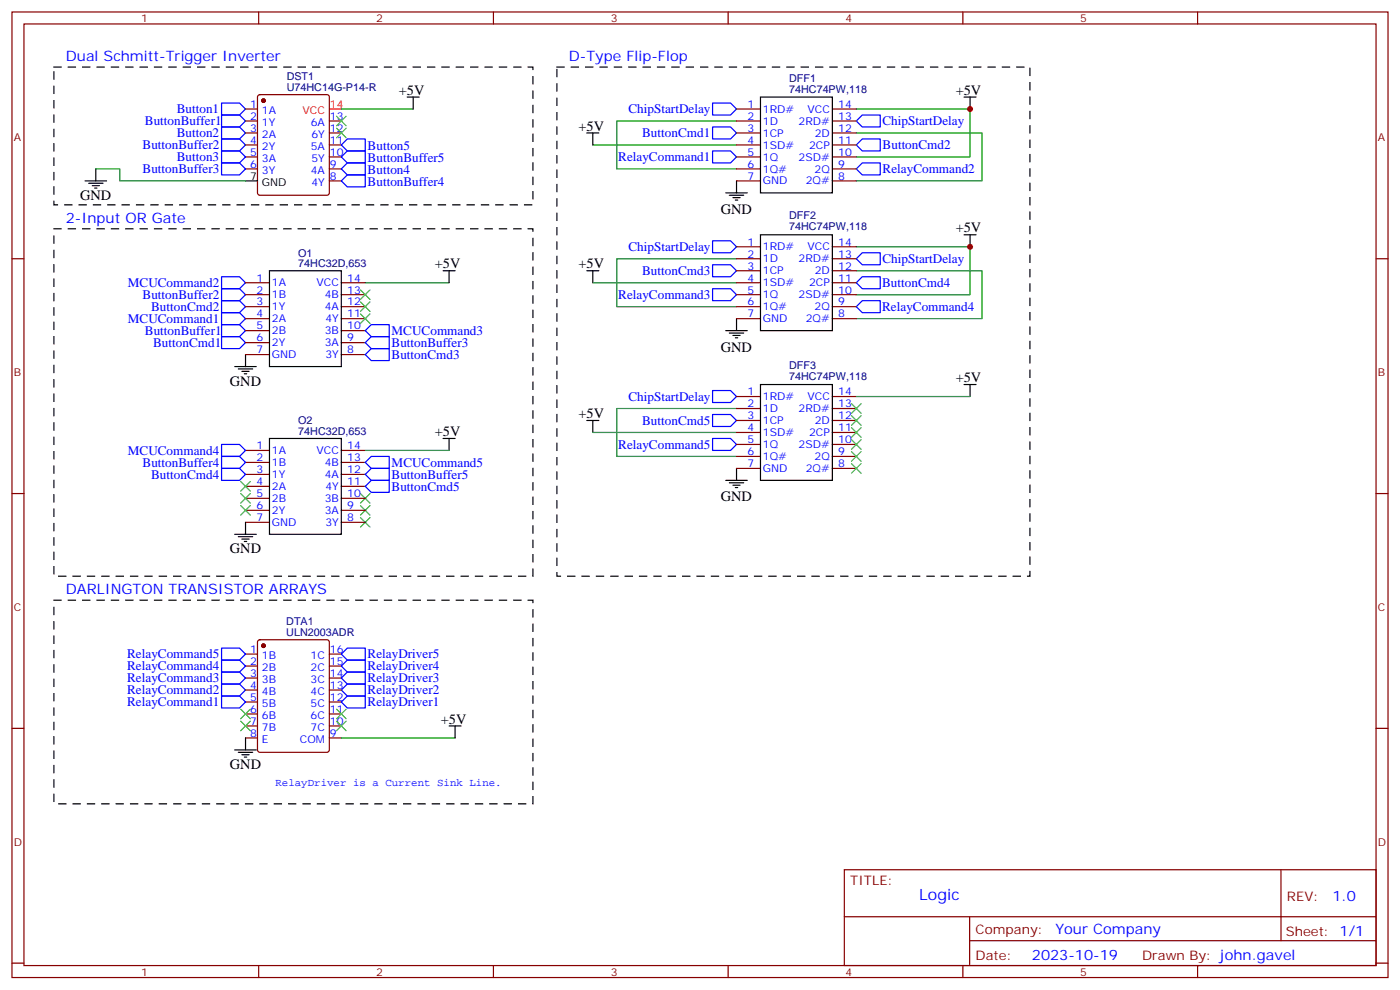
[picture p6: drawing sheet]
<svg xmlns="http://www.w3.org/2000/svg" width="412mm" height="292mm" viewBox="0 0 412 292" stroke-linecap="round" stroke-linejoin="round" font-family="sans-serif">
<g fill="none" stroke="#870000" stroke-width=".35">
<path d="M3.5 3.5h405.4v284.4h-405.4zM7.1 7.1h398.2v277.2h-398.2zM76.2 3.5v3.6M145.3 3.5v3.6M214.5 3.5v3.6M283.6 3.5v3.6M352.8 3.5v3.6M72.3 32.1h3.5M72.3 35.6h3.5M72.3 39.2h3.5M76.1 28.1l.5-.2h19.7l.5 .2 .2 .5v28.2l-.2 .5-.5 .2h-19.7l-.5-.2-.3-.5v-28.2zM97 35.6h3.5"/>
<path d="M97 39.2h3.5M217 32.1h7M217 35.6h7M217 39.2h7M245.2 32.1h7M245.2 35.6h7M245.2 39.2h7M72.3 42.7h3.5M72.3 46.2h3.5M72.3 49.7h3.5M97 42.7h3.5M97 46.2h3.5"/>
<path d="M97 49.7h3.5M97 53.3h3.5M217 42.7h7M217 46.2h7M217 49.7h7M217 53.3h7M245.2 42.7h7M245.2 46.2h7M245.2 49.7h7M245.2 53.3h7M3.5 76.2h3.6M217 76.2h7"/>
<path d="M217 72.7h7M217 79.7h7M245.2 76.2h7M245.2 72.7h7M245.2 79.7h7M405.3 76.2h3.6M72.3 83.3h7.1M72.3 86.8h7.1M72.3 90.3h7.1M72.3 93.8h7.1M72.3 97.4h7.1M100.5 83.3h7.1"/>
<path d="M100.5 86.8h7.1M100.5 90.3h7.1M100.5 93.8h7.1M100.5 97.4h7.1M217 83.3h7M217 86.8h7M217 90.3h7M217 93.8h7M245.2 83.3h7M245.2 86.8h7M245.2 90.3h7M245.2 93.8h7"/>
<path d="M72.3 100.9h7.1M72.3 104.4h7.1M100.5 100.9h7.1M100.5 104.4h7.1M217 116.8h7M245.2 116.8h7M72.3 132.6h7.1M72.3 136.2h7.1M72.3 139.7h7.1M100.5 132.6h7.1M100.5 136.2h7.1M100.5 139.7h7.1"/>
<path d="M217 120.3h7M217 123.8h7M217 127.4h7M217 130.9h7M217 134.4h7M217 137.9h7M245.2 120.3h7M245.2 123.8h7M245.2 127.4h7M245.2 130.9h7M245.2 134.4h7M245.2 137.9h7"/>
<path d="M3.5 145.3h3.6M72.3 143.2h7.1M72.3 146.8h7.1M72.3 150.3h7.1M72.3 153.8h7.1M100.5 143.2h7.1M100.5 146.8h7.1M100.5 150.3h7.1M100.5 153.8h7.1M405.3 145.3h3.6M72.3 192.6h3.5M72.3 196.1h3.5"/>
<path d="M72.3 199.7h3.5M76.1 188.6l.5-.2h19.7l.7 .4v32l-.4 .7h-20l-.7-.4-.1-32zM97 192.6h3.5M97 196.1h3.5M97 199.7h3.5M3.5 214.5h3.6M72.3 203.2h3.5M72.3 206.7h3.5M72.3 210.3h3.5M72.3 213.8h3.5M72.3 217.3h3.5M97 203.2h3.5"/>
<path d="M97 206.7h3.5M97 210.3h3.5M97 213.8h3.5M97 217.3h3.5M405.3 214.5h3.6M248.7 256.1h156.6v28.2h-156.6zM377.3 256.1v20.9M248.7 270h156.5M285.6 277h119.6M285.6 270v14.1M3.5 283.6h3.6M76.2 284.3v3.6"/>
<path d="M145.3 284.3v3.6M214.5 284.3v3.6M283.6 284.3v3.6M352.8 284.3v3.6M405.3 283.6h3.6"/>
</g>
<g fill="none" stroke="#00f" stroke-width=".35">
<path d="M65.3 37.4h5.3l1.7 1.8-1.7 1.7h-5.3zM65.3 30.3h5.3l1.7 1.8-1.7 1.8h-5.3zM65.3 33.9h5.3l1.7 1.7-1.7 1.8h-5.3zM209.9 30.3h5.3l1.8 1.8-1.8 1.8h-5.3zM209.9 37.4h5.3l1.8 1.8-1.8 1.7h-5.3zM252.2 35.6l1.8-1.7h5.3v3.5h-5.3zM65.3 40.9h5.3l1.7 1.8-1.7 1.7h-5.3zM65.3 44.4h5.3l1.7 1.8-1.7 1.8h-5.3zM65.3 48h5.3l1.7 1.7-1.7 1.8h-5.3zM100.5 49.7l1.8-1.7h5.3v3.5h-5.3zM100.5 53.3l1.8-1.8h5.3v3.5h-5.3zM100.5 42.7l1.8-1.8h5.3v3.5h-5.3z"/>
<path d="M100.5 46.2l1.8-1.8h5.3v3.6h-5.3zM209.9 44.4h5.3l1.8 1.8-1.8 1.8h-5.3zM252.2 49.7l1.8-1.7h5.3v3.5h-5.3zM252.2 42.7l1.8-1.8h5.3v3.5h-5.3zM209.9 78h5.3l1.8 1.7-1.8 1.8h-5.3zM209.9 70.9h5.3l1.8 1.8-1.8 1.7h-5.3zM252.2 76.2l1.8-1.8h5.3v3.6h-5.3zM65.3 88.5h5.3l1.7 1.8-1.7 1.8h-5.3zM65.3 85h5.3l1.7 1.8-1.7 1.7h-5.3zM65.3 81.5h5.3l1.7 1.8-1.7 1.7h-5.3zM65.3 92.1h5.3l1.7 1.7-1.7 1.8h-5.3zM65.3 95.6h5.3l1.7 1.8-1.7 1.7h-5.3z"/>
<path d="M65.3 99.1h5.3l1.7 1.8-1.7 1.8h-5.3zM107.6 97.4l1.8-1.8h5.3v3.5h-5.3zM209.9 85h5.3l1.8 1.8-1.8 1.7h-5.3zM252.2 83.3l1.8-1.8h5.3v3.5h-5.3zM252.2 90.3l1.8-1.8h5.3v3.6h-5.3zM107.6 100.9l1.8-1.8h5.3v3.6h-5.3zM107.6 104.4l1.8-1.7h5.3v3.5h-5.3zM209.9 115h5.3l1.8 1.8-1.8 1.7h-5.3zM65.3 137.9h5.3l1.7 1.8-1.7 1.8h-5.3zM65.3 134.4h5.3l1.7 1.8-1.7 1.7h-5.3zM65.3 130.9h5.3l1.7 1.7-1.7 1.8h-5.3zM107.6 136.2l1.8-1.8h5.3v3.5h-5.3z"/>
<path d="M107.6 139.7l1.8-1.8h5.3v3.6h-5.3zM209.9 122.1h5.3l1.8 1.7-1.8 1.8h-5.3zM209.9 129.1h5.3l1.8 1.8-1.8 1.7h-5.3zM107.6 143.2l1.8-1.7h5.3v3.5h-5.3zM65.3 197.9h5.3l1.7 1.8-1.7 1.7h-5.3zM65.3 194.4h5.3l1.7 1.7-1.7 1.8h-5.3zM65.3 190.9h5.3l1.7 1.7-1.7 1.8h-5.3zM100.5 196.1l1.8-1.7h5.3v3.5h-5.3zM100.5 192.6l1.8-1.7h5.3v3.5h-5.3zM102.3 197.9h5.3v3.5h-5.3l-1.8-1.7zM65.3 201.4h5.3l1.7 1.8-1.7 1.8h-5.3zM65.3 205h5.3l1.7 1.7-1.7 1.8h-5.3z"/>
<path d="M100.5 203.2l1.8-1.8h5.3v3.6h-5.3zM100.5 206.7l1.8-1.7h5.3v3.5h-5.3z"/>
</g>
<g fill="none" stroke="#000" stroke-width=".35">
<path d="M119.9 28.6h3.6M121.7 28.6v3.5M172.9 39.2h3.5M174.6 39.2v3.5M224 28.6h21.2v28.2h-21.2zM284 28.6h3.5M285.8 28.6v3.5M25 53.3h6.4M26.1 54h4.2M27.2 54.7h2.1M27.9 55.4h.7M28.2 49.7v3.6"/>
<path d="M72.3 53.3h3.5M213.8 56.8h6.3M214.8 57.5h4.3M215.9 58.2h2.1M216.6 58.9h.7M217 53.3v3.5M79.4 79.7h21.1v28.2h-21.1zM130.5 79.7h3.6M132.3 79.7v3.6M172.9 79.7h3.5M174.6 79.7v3.6M224 69.1h21.2v28.3h-21.2z"/>
<path d="M284 69.1h3.5M285.8 69.1v3.6M213.8 97.4h6.3M214.8 98.1h4.3M215.9 98.8h2.1M216.6 99.5h.7M217 93.8v3.6M69.1 107.9h6.4M70.2 108.7h4.2M71.3 109.4h2.1M72 110.1h.7M72.3 104.4v3.5"/>
<path d="M224 113.2h21.2v28.3h-21.2zM284 113.2h3.5M285.8 113.2v3.6M79.4 129.1h21.1v28.2h-21.1zM130.5 129.1h3.6M132.3 129.1v3.5M172.9 123.8h3.5M174.6 123.8v3.6M217 137.9v3.6M69.1 157.3h6.4M70.2 158h4.2M71.3 158.8h2.1"/>
<path d="M72 159.5h.7M72.3 153.8v3.5M213.8 141.5h6.3M214.8 142.2h4.3M215.9 142.9h2.1M216.6 143.6h.7M72.3 217.3v3.5M132.3 213.8h3.5M134.1 213.8v3.5M69.1 220.8h6.4M70.2 221.5h4.2M71.3 222.3h2.1"/>
<path d="M72 223h.7"/>
</g>
<path d="M15.9 19.8h141.1v40.5h-141.1zM164 19.8h139.4v149.9h-139.4zM15.9 67.4h141.1v102.3h-141.1zM15.9 176.7h141.1v60h-141.1z" fill="none" stroke="#000" stroke-width=".35" stroke-dasharray="2.1 2.1"/>
<g fill="none" stroke="#008700" stroke-width=".35">
<path d="M100.5 32.1h21.2M217 35.6h-35.3v14.1h35.3M252.2 39.2h37.1v14.1h-37.1M252.2 32.1h33.6v14.1h-33.6M28.2 49.7h7.1v3.6h37M174.6 42.7h42.4M217 76.2h-35.3v14.1h35.3M252.2 72.7h33.6v14.1h-33.6M252.2 79.7h37.1v14.1h-37.1M107.6 83.3h24.7M174.6 83.3h42.4M252.2 116.8h33.6"/>
<path d="M107.6 132.6h24.7M174.6 127.4h42.4M217 120.3h-35.3v14.1h35.3M100.5 217.3h33.6"/>
</g>
<g fill="none" stroke="#3c3" stroke-width=".35">
<path d="M99.1 37.7l2.9 2.9M99.1 34.2l2.9 2.8M102 37.7l-2.9 2.9M102 34.2l-2.9 2.8M106.2 92.4l2.8 2.8M106.2 88.9l2.8 2.8M106.2 85.4l2.8 2.8M109 92.4l-2.8 2.8M109 88.9l-2.8 2.8M109 85.4l-2.8 2.8M250.8 118.9l2.8 2.8M253.6 118.9l-2.8 2.8"/>
<path d="M250.8 122.4l2.8 2.8M250.8 125.9l2.8 2.9M250.8 129.5l2.8 2.8M250.8 133l2.8 2.8M250.8 136.5l2.8 2.8M253.6 122.4l-2.8 2.8M253.6 125.9l-2.8 2.9M253.6 129.5l-2.8 2.8M253.6 133l-2.8 2.8M253.6 136.5l-2.8 2.8M70.9 141.8l2.8 2.8M70.9 145.3l2.8 2.9"/>
<path d="M70.9 148.9l2.8 2.8M73.7 141.8l-2.8 2.8M73.7 145.3l-2.8 2.9M73.7 148.9l-2.8 2.8M106.2 145.3l2.8 2.9M106.2 148.9l2.8 2.8M106.2 152.4l2.8 2.8M109 145.3l-2.8 2.9M109 148.9l-2.8 2.8M109 152.4l-2.8 2.8M70.9 208.8l2.8 2.9M70.9 212.4l2.8 2.8"/>
<path d="M73.7 208.8l-2.8 2.9M73.7 212.4l-2.8 2.8M99.1 212.4l2.9 2.8M99.1 208.8l2.9 2.9M102 212.4l-2.9 2.8M102 208.8l-2.9 2.9"/>
</g>
<g fill="#870000" stroke="#870000" stroke-width=".35">
<circle cx="77.6" cy="29.6" r=".53"/>
<circle cx="77.6" cy="190.1" r=".53"/>
</g>
<path d="M97 32.1h3.5" fill="none" stroke="#f00" stroke-width=".35"/>
<g fill="#c00">
<circle cx="285.8" cy="32.1" r=".88"/>
<circle cx="285.8" cy="72.7" r=".88"/>
</g>
<text font-size="4.6" fill="#00f" x="270.8" y="265.1">Logic</text>
<g font-size="4.2" fill="#00f">
<text x="19.4" y="18">Dual Schmitt-Trigger Inverter</text>
<text x="167.6" y="18">D-Type Flip-Flop</text>
<text x="19.4" y="65.6">2-Input OR Gate</text>
<text x="19.4" y="175">DARLINGTON TRANSISTOR ARRAYS</text>
<text x="392.5" y="265.4">1.0</text>
<text x="310.9" y="274.9">Your Company</text>
<text x="304" y="282.7">2023-10-19</text>
</g>
<g font-size="4.2">
<text x="117.5" y="27.9">+5V</text>
<text x="281.5" y="27.9">+5V</text>
<text x="170.4" y="38.5">+5V</text>
<text x="23.6" y="58.9">GND</text>
<text x="212.3" y="63">GND</text>
<text x="281.5" y="68.4">+5V</text>
<text x="128.1" y="79">+5V</text>
<text x="170.4" y="79">+5V</text>
<text x="212.3" y="103.5">GND</text>
<text x="67.7" y="113.6">GND</text>
<text x="281.5" y="112.5">+5V</text>
<text x="170.4" y="123.1">+5V</text>
<text x="128.1" y="128.4">+5V</text>
<text x="212.3" y="147.6">GND</text>
<text x="67.7" y="163">GND</text>
<text x="129.8" y="213.1">+5V</text>
<text x="67.7" y="226.5">GND</text>
</g>
<g font-size="3.9" fill="#00f">
<text x="52.1" y="33.3">Button1</text>
<text x="185.1" y="33.3">ChipStartDelay</text>
<text x="42.7" y="36.9">ButtonBuffer1</text>
<text x="52.1" y="40.4">Button2</text>
<text x="189.2" y="40.4">ButtonCmd1</text>
<text x="259.9" y="36.9">ChipStartDelay</text>
<text x="42" y="43.9">ButtonBuffer2</text>
<text x="52.1" y="47.5">Button3</text>
<text x="108.3" y="44">Button5</text>
<text x="108.3" y="47.6">ButtonBuffer5</text>
<text x="182.1" y="47.5">RelayCommand1</text>
<text x="260" y="43.9">ButtonCmd2</text>
<text x="42" y="51">ButtonBuffer3</text>
<text x="108.3" y="51.1">Button4</text>
<text x="260" y="50.9">RelayCommand2</text>
<text x="108.3" y="54.6">ButtonBuffer4</text>
<text x="185.1" y="73.9">ChipStartDelay</text>
<text x="259.9" y="77.5">ChipStartDelay</text>
<text x="189.2" y="80.9">ButtonCmd3</text>
<text x="37.7" y="84.5">MCUCommand2</text>
<text x="42" y="88">ButtonBuffer2</text>
<text x="182.1" y="88">RelayCommand3</text>
<text x="259.9" y="84.6">ButtonCmd4</text>
<text x="37.7" y="95">MCUCommand1</text>
<text x="44.5" y="91.6">ButtonCmd2</text>
<text x="259.9" y="91.6">RelayCommand4</text>
<text x="42.7" y="98.5">ButtonBuffer1</text>
<text x="115.4" y="98.6">MCUCommand3</text>
<text x="45.1" y="102.1">ButtonCmd1</text>
<text x="115.4" y="102.1">ButtonBuffer3</text>
<text x="115.4" y="105.6">ButtonCmd3</text>
<text x="185.1" y="118">ChipStartDelay</text>
<text x="189.2" y="125">ButtonCmd5</text>
<text x="37.7" y="133.9">MCUCommand4</text>
<text x="42" y="137.4">ButtonBuffer4</text>
<text x="115.4" y="137.6">MCUCommand5</text>
<text x="182.1" y="132.1">RelayCommand5</text>
<text x="44.5" y="140.9">ButtonCmd4</text>
<text x="115.4" y="141.1">ButtonBuffer5</text>
<text x="115.4" y="144.6">ButtonCmd5</text>
<text x="37.5" y="197.4">RelayCommand4</text>
<text x="37.5" y="193.9">RelayCommand5</text>
<text x="108.3" y="197.4">RelayDriver4</text>
<text x="108.3" y="193.9">RelayDriver5</text>
<text x="37.5" y="200.9">RelayCommand3</text>
<text x="108.3" y="200.9">RelayDriver3</text>
<text x="37.5" y="204.4">RelayCommand2</text>
<text x="37.5" y="207.9">RelayCommand1</text>
<text x="108.3" y="204.5">RelayDriver2</text>
<text x="108.3" y="208">RelayDriver1</text>
</g>
<g font-size="3.9" fill="#800">
<text x="250.5" y="260.7">TITLE:</text>
<text x="379.1" y="265.4">REV:</text>
<text x="287.4" y="274.9">Company:</text>
<text x="378.7" y="275.5">Sheet: 1/1</text>
<text x="287.4" y="282.6">Date:</text>
<text x="336.4" y="282.7">Drawn By: john.gavel</text>
</g>
<g font-size="3.2" fill="#800">
<text x="41.6" y="6.5">1</text>
<text x="110.8" y="6.5">2</text>
<text x="179.9" y="6.5">3</text>
<text x="249.1" y="6.5">4</text>
<text x="318.2" y="6.5">5</text>
<text x="4.1" y="41.6">A</text>
<text x="405.9" y="41.6">A</text>
<text x="4.1" y="110.8">B</text>
<text x="405.9" y="110.8">B</text>
<text x="4.1" y="179.9">C</text>
<text x="405.9" y="179.9">C</text>
<text x="4.1" y="249.1">D</text>
<text x="405.9" y="249.1">D</text>
<text x="41.6" y="287.3">1</text>
<text x="110.8" y="287.3">2</text>
<text x="179.9" y="287.3">3</text>
<text x="249.1" y="287.3">4</text>
<text x="318.2" y="287.3">5</text>
</g>
<g font-size="3.2" fill="#000080">
<text x="84.5" y="23.6">DST1</text>
<text x="84.5" y="26.8">U74HC14G-P14-R</text>
<text x="232.5" y="27.2">74HC74PW,118</text>
<text x="232.5" y="24">DFF1</text>
<text x="232.5" y="64.6">DFF2</text>
<text x="232.5" y="67.8">74HC74PW,118</text>
<text x="87.9" y="75.5">O1</text>
<text x="87.9" y="78.7">74HC32D,653</text>
<text x="232.5" y="111.9">74HC74PW,118</text>
<text x="232.5" y="108.7">DFF3</text>
<text x="87.9" y="124.9">O2</text>
<text x="87.9" y="128.1">74HC32D,653</text>
<text x="84.3" y="184.1">DTA1</text>
<text x="84.3" y="187.3">ULN2003ADR</text>
</g>
<g font-size="3.2" fill="#00f">
<text x="73.7" y="31.8">1</text>
<text x="73.7" y="35.3">2</text>
<text x="77.2" y="33.5">1A</text>
<text x="97.2" y="35.3">13</text>
<text x="220.2" y="31.8">1</text>
<text x="220.2" y="35.3">2</text>
<text x="224.7" y="33.2">1RD#</text>
<text x="237.9" y="33.2">VCC</text>
<text x="246.9" y="35.3">13</text>
<text x="246.9" y="31.8">14</text>
<text x="73.7" y="38.8">3</text>
<text x="77.2" y="37">1Y</text>
<text x="77.2" y="40.6">2A</text>
<text x="91.5" y="37">6A</text>
<text x="91.7" y="40.6">6Y</text>
<text x="97.2" y="38.8">12</text>
<text x="220.2" y="38.8">3</text>
<text x="224.7" y="36.7">1D</text>
<text x="224.7" y="40.2">1CP</text>
<text x="235.2" y="36.7">2RD#</text>
<text x="240" y="40.2">2D</text>
<text x="246.9" y="38.8">12</text>
<text x="73.7" y="42.3">4</text>
<text x="73.7" y="45.9">5</text>
<text x="77.2" y="44.1">2Y</text>
<text x="77.2" y="47.6">3A</text>
<text x="91.5" y="44.1">5A</text>
<text x="91.7" y="47.6">5Y</text>
<text x="97.2" y="45.9">10</text>
<text x="97.2" y="42.3">11</text>
<text x="220.2" y="42.3">4</text>
<text x="220.2" y="45.9">5</text>
<text x="224.7" y="43.7">1SD#</text>
<text x="224.7" y="47.3">1Q</text>
<text x="235.2" y="47.3">2SD#</text>
<text x="238.3" y="43.7">2CP</text>
<text x="246.9" y="45.9">10</text>
<text x="246.9" y="42.3">11</text>
<text x="73.7" y="49.4">6</text>
<text x="77.2" y="51.2">3Y</text>
<text x="91.5" y="51.2">4A</text>
<text x="97.2" y="52.9">8</text>
<text x="97.2" y="49.4">9</text>
<text x="220.2" y="49.4">6</text>
<text x="220.2" y="52.9">7</text>
<text x="224.7" y="50.8">1Q#</text>
<text x="240" y="50.8">2Q</text>
<text x="246.9" y="52.9">8</text>
<text x="246.9" y="49.4">9</text>
<text x="91.7" y="54.7">4Y</text>
<text x="224.7" y="54.3">GND</text>
<text x="237.4" y="54.3">2Q#</text>
<text x="220.2" y="72.3">1</text>
<text x="220.2" y="75.8">2</text>
<text x="224.7" y="73.7">1RD#</text>
<text x="224.7" y="77.3">1D</text>
<text x="235.2" y="77.3">2RD#</text>
<text x="237.9" y="73.7">VCC</text>
<text x="246.9" y="75.8">13</text>
<text x="246.9" y="72.3">14</text>
<text x="75.6" y="82.9">1</text>
<text x="102.3" y="82.9">14</text>
<text x="220.2" y="79.4">3</text>
<text x="220.2" y="82.9">4</text>
<text x="224.7" y="80.8">1CP</text>
<text x="240" y="80.8">2D</text>
<text x="246.9" y="82.9">11</text>
<text x="246.9" y="79.4">12</text>
<text x="75.6" y="86.4">2</text>
<text x="75.6" y="90">3</text>
<text x="80.1" y="84.3">1A</text>
<text x="80.1" y="87.8">1B</text>
<text x="93.2" y="84.3">VCC</text>
<text x="95.6" y="87.8">4B</text>
<text x="102.3" y="90">12</text>
<text x="102.3" y="86.4">13</text>
<text x="220.2" y="86.4">5</text>
<text x="220.2" y="90">6</text>
<text x="224.7" y="84.3">1SD#</text>
<text x="224.7" y="87.8">1Q</text>
<text x="235.2" y="87.8">2SD#</text>
<text x="238.3" y="84.3">2CP</text>
<text x="246.9" y="90">9</text>
<text x="246.9" y="86.4">10</text>
<text x="75.6" y="93.5">4</text>
<text x="80.1" y="91.4">1Y</text>
<text x="80.1" y="94.9">2A</text>
<text x="95.7" y="91.4">4A</text>
<text x="95.9" y="94.9">4Y</text>
<text x="102.3" y="93.5">11</text>
<text x="220.2" y="93.5">7</text>
<text x="224.7" y="91.4">1Q#</text>
<text x="224.7" y="94.9">GND</text>
<text x="237.4" y="94.9">2Q#</text>
<text x="240" y="91.4">2Q</text>
<text x="246.9" y="93.5">8</text>
<text x="75.6" y="97">5</text>
<text x="75.6" y="100.5">6</text>
<text x="80.1" y="98.4">2B</text>
<text x="80.1" y="102">2Y</text>
<text x="95.6" y="98.4">3B</text>
<text x="95.7" y="102">3A</text>
<text x="102.3" y="100.5">9</text>
<text x="102.3" y="97">10</text>
<text x="75.6" y="104.1">7</text>
<text x="80.1" y="105.5">GND</text>
<text x="95.9" y="105.5">3Y</text>
<text x="102.3" y="104.1">8</text>
<text x="220.2" y="116.4">1</text>
<text x="220.2" y="119.9">2</text>
<text x="224.7" y="117.8">1RD#</text>
<text x="237.9" y="117.8">VCC</text>
<text x="246.9" y="119.9">13</text>
<text x="246.9" y="116.4">14</text>
<text x="220.2" y="123.5">3</text>
<text x="224.7" y="121.4">1D</text>
<text x="224.7" y="124.9">1CP</text>
<text x="235.2" y="121.4">2RD#</text>
<text x="240" y="124.9">2D</text>
<text x="246.9" y="123.5">12</text>
<text x="220.2" y="127">4</text>
<text x="220.2" y="130.5">5</text>
<text x="224.7" y="128.4">1SD#</text>
<text x="224.7" y="131.9">1Q</text>
<text x="235.2" y="131.9">2SD#</text>
<text x="238.3" y="128.4">2CP</text>
<text x="246.9" y="130.5">10</text>
<text x="246.9" y="127">11</text>
<text x="75.6" y="132.3">1</text>
<text x="75.6" y="135.8">2</text>
<text x="80.1" y="133.7">1A</text>
<text x="80.1" y="137.2">1B</text>
<text x="93.2" y="133.7">VCC</text>
<text x="95.6" y="137.2">4B</text>
<text x="102.3" y="135.8">13</text>
<text x="102.3" y="132.3">14</text>
<text x="220.2" y="134.1">6</text>
<text x="220.2" y="137.6">7</text>
<text x="224.7" y="135.5">1Q#</text>
<text x="240" y="135.5">2Q</text>
<text x="246.9" y="137.6">8</text>
<text x="246.9" y="134.1">9</text>
<text x="75.6" y="139.3">3</text>
<text x="75.6" y="142.9">4</text>
<text x="80.1" y="140.8">1Y</text>
<text x="95.7" y="140.8">4A</text>
<text x="102.3" y="142.9">11</text>
<text x="102.3" y="139.3">12</text>
<text x="224.7" y="139">GND</text>
<text x="237.4" y="139">2Q#</text>
<text x="75.6" y="146.4">5</text>
<text x="75.6" y="149.9">6</text>
<text x="80.1" y="144.3">2A</text>
<text x="80.1" y="147.8">2B</text>
<text x="95.6" y="147.8">3B</text>
<text x="95.9" y="144.3">4Y</text>
<text x="102.3" y="149.9">9</text>
<text x="102.3" y="146.4">10</text>
<text x="75.6" y="153.5">7</text>
<text x="80.1" y="151.3">2Y</text>
<text x="80.1" y="154.9">GND</text>
<text x="95.7" y="151.3">3A</text>
<text x="95.9" y="154.9">3Y</text>
<text x="102.3" y="153.5">8</text>
<text x="73.7" y="192.3">1</text>
<text x="73.7" y="195.8">2</text>
<text x="77.2" y="194">1B</text>
<text x="77.2" y="197.6">2B</text>
<text x="91.5" y="197.6">2C</text>
<text x="91.5" y="194">1C</text>
<text x="97.2" y="195.8">15</text>
<text x="97.2" y="192.3">16</text>
<text x="73.7" y="199.3">3</text>
<text x="73.7" y="202.8">4</text>
<text x="77.2" y="201.1">3B</text>
<text x="91.5" y="201.1">3C</text>
<text x="97.2" y="202.8">13</text>
<text x="97.2" y="199.3">14</text>
<text x="73.7" y="206.4">5</text>
<text x="73.7" y="209.9">6</text>
<text x="77.2" y="204.6">4B</text>
<text x="77.2" y="208.1">5B</text>
<text x="91.5" y="208.1">5C</text>
<text x="91.5" y="204.6">4C</text>
<text x="97.2" y="209.9">11</text>
<text x="97.2" y="206.4">12</text>
<text x="73.7" y="213.4">7</text>
<text x="77.2" y="211.7">6B</text>
<text x="77.2" y="215.2">7B</text>
<text x="91.5" y="215.2">7C</text>
<text x="91.5" y="211.7">6C</text>
<text x="97.2" y="213.4">10</text>
<text x="73.7" y="217">8</text>
<text x="77.2" y="218.7">E</text>
<text x="88.3" y="218.7">COM</text>
<text x="97.2" y="217">9</text>
<text x="81.1" y="231.4">RelayDriver is a Current Sink Line.</text>
</g>
<g font-size="3.2" fill="#f00">
<text x="89.1" y="33.5">VCC</text>
<text x="97.2" y="31.8">14</text>
</g>
<g font-size="3.2">
<text x="73.7" y="52.9">7</text>
<text x="77.2" y="54.7">GND</text>
</g>
</svg>
